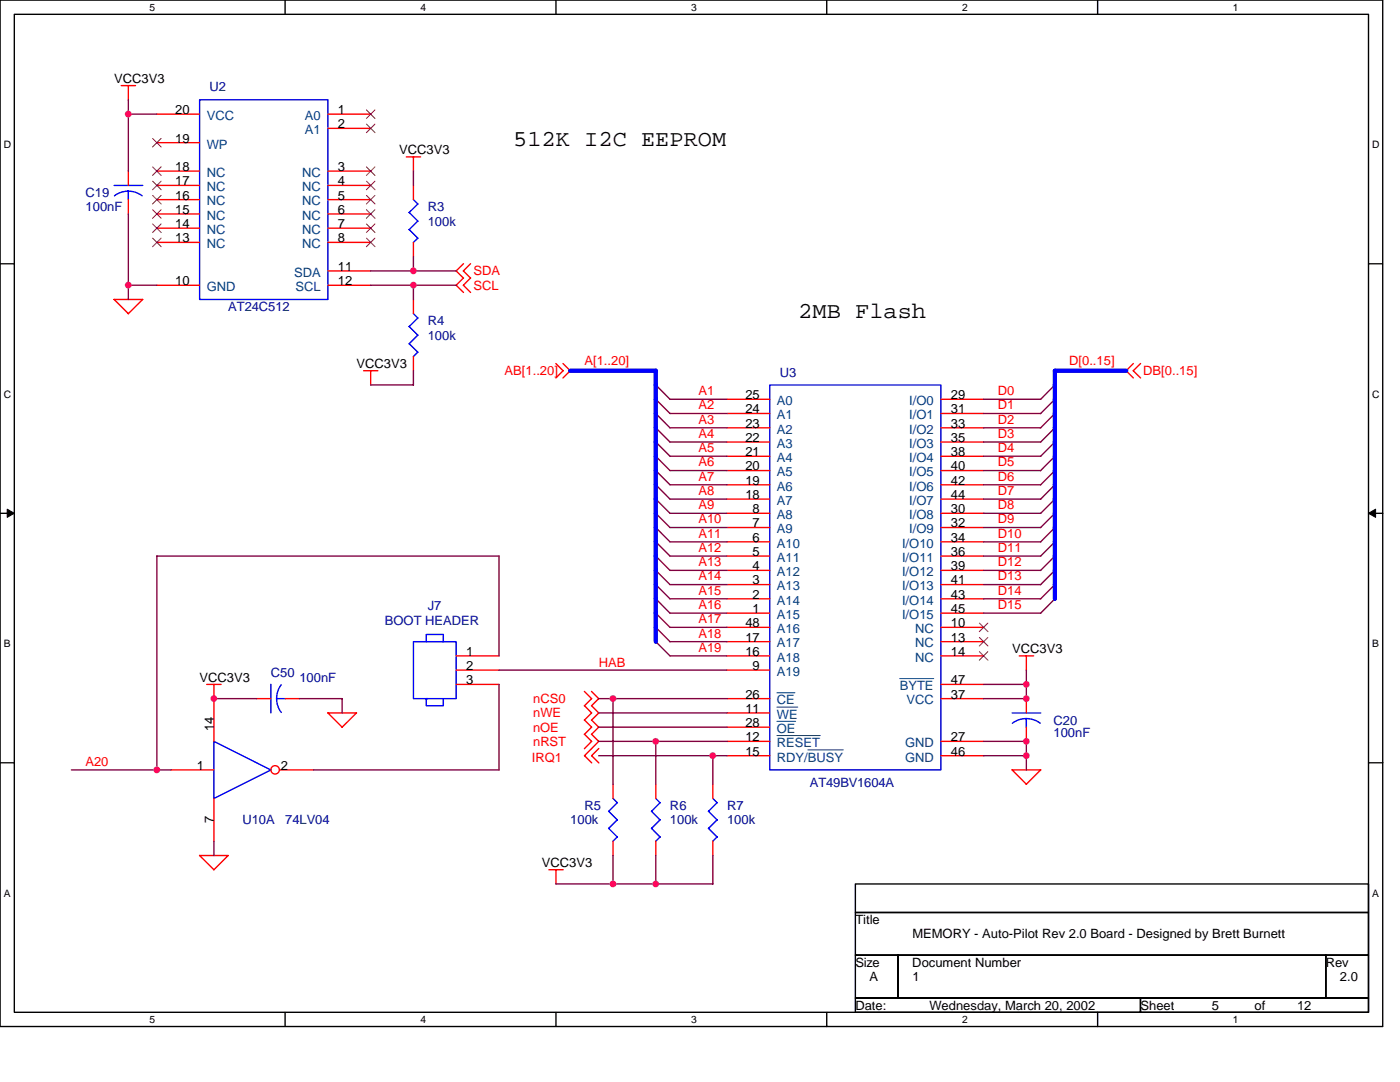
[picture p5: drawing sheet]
<svg xmlns="http://www.w3.org/2000/svg" width="279mm" height="216mm" viewBox="0 0 279 216" stroke-linecap="round" stroke-linejoin="round" font-family="sans-serif">
<path d="M0 0h275.9v204.8h-275.9zM2.9 2.9h270.2v199.1h-270.2z" fill="none" stroke="#000" stroke-width=".28"/>
<g fill="#fff">
<path d="M29.9 .3h1.1v2.3h-1.1z"/>
<path d="M29.9 202.3h1.1v2.3h-1.1z"/>
</g>
<path d="M56.9 0v2.9M56.9 202v2.8" fill="none" stroke="#000" stroke-width=".28"/>
<g fill="#fff">
<path d="M83.9 .3h1.1v2.3h-1.1z"/>
<path d="M83.9 202.3h1.1v2.3h-1.1z"/>
</g>
<path d="M111 0v2.9M111 202v2.8" fill="none" stroke="#000" stroke-width=".28"/>
<g fill="#fff">
<path d="M138 .3h1.1v2.3h-1.1z"/>
<path d="M138 202.3h1.1v2.3h-1.1z"/>
</g>
<path d="M165 0v2.9M165 202v2.8" fill="none" stroke="#000" stroke-width=".28"/>
<g fill="#fff">
<path d="M192 .3h1.1v2.3h-1.1z"/>
<path d="M192 202.3h1.1v2.3h-1.1z"/>
</g>
<path d="M219.1 0v2.9M219.1 202v2.8" fill="none" stroke="#000" stroke-width=".28"/>
<g fill="#fff">
<path d="M246.1 .3h1.1v2.3h-1.1z"/>
<path d="M246.1 202.3h1.1v2.3h-1.1z"/>
<path d="M.7 27.7h1.5v2.3h-1.5z"/>
<path d="M273.8 27.7h1.5v2.3h-1.5z"/>
<path d="M.7 77.5h1.5v2.3h-1.5z"/>
<path d="M273.8 77.5h1.5v2.3h-1.5z"/>
</g>
<path d="M0 52.6h2.9M273.1 52.6h2.8" fill="none" stroke="#000" stroke-width=".28"/>
<g fill="#fff">
<path d="M.7 127.3h1.4v2.3h-1.4z"/>
<path d="M273.8 127.3h1.4v2.3h-1.4z"/>
</g>
<path d="M0 102.4h2.9M273.1 102.4h2.8" fill="none" stroke="#000" stroke-width=".28"/>
<path d="M1.4 101.6l1.5 .8-1.5 .8zM273.1 102.4l1.4-.8v1.6z" fill="#000" stroke="#000" stroke-width=".2"/>
<g fill="#fff">
<path d="M.7 177.1h1.4v2.3h-1.4z"/>
<path d="M273.8 177.1h1.4v2.3h-1.4z"/>
</g>
<path d="M0 152.2h2.9M273.1 152.2h2.8M170.7 176.4h102.4v5.7h-102.4zM170.7 182.1h102.4v8.5h-102.4zM170.7 190.6h8.5v8.6h-8.5zM170.7 199.2h56.9v2.8h-56.9zM179.2 190.6h85.4v8.6h-85.4zM227.6 199.2h45.5v2.8h-45.5zM264.6 190.6h8.5v8.6h-8.5z" fill="none" stroke="#000" stroke-width=".28"/>
<g fill="none" stroke="#f00" stroke-width=".28">
<path d="M24.2 17.1h2.9M25.6 17.1v2.8M25.6 34.1v2.9M25.6 39.8v2.9M31.3 22.8h8.5M31.3 28.5h8.5M31.3 34.1h8.5M31.3 37h8.5M31.3 39.8h8.5M65.4 22.8h8.6M65.4 34.1h8.6M65.4 37h8.6"/>
<path d="M65.4 39.8h8.6M65.4 25.6h8.6M81.1 31.3h2.8M82.5 31.3v2.9M82.5 37v2.8M22.8 59.7l2.8 2.9M22.8 59.8h5.7l-2.9 2.8M31.3 42.7h8.5M31.3 45.5h8.5M31.3 48.4h8.5M31.3 56.9h8.5M65.4 42.7h8.6"/>
<path d="M65.4 45.5h8.6M65.4 48.4h8.6M65.4 56.9h8.6M65.4 54.1h8.6M82.5 48.4v2.8M82.5 59.8v2.8M92.5 52.6l-1.5 1.5 1.5 1.4-1.5 1.4 1.5 1.5M93.9 52.6l-1.4 1.5 1.4 1.4-1.4 1.4 1.4 1.5M72.6 74h2.8M74 74v2.8M82.5 71.1v2.9M110.9 72.5l1.5 1.5-1.5 1.4"/>
<path d="M112.4 72.5l1.4 1.5-1.4 1.4M145.1 79.7h8.5M187.8 79.7h8.5M226.2 72.5l-1.5 1.5 1.5 1.4M227.6 72.5l-1.4 1.5 1.4 1.4M145.1 82.5h8.5M145.1 85.4h8.5M145.1 88.2h8.5M145.1 91h8.5M145.1 93.9h8.5M145.1 96.7h8.5M145.1 99.6h8.5"/>
<path d="M187.8 82.5h8.5M187.8 85.4h8.5M187.8 88.2h8.5M187.8 91h8.5M187.8 93.9h8.5M187.8 96.7h8.5M187.8 99.6h8.5M145.1 102.4h8.5M145.1 105.3h8.5M145.1 108.1h8.5M145.1 111h8.5M145.1 113.8h8.5"/>
<path d="M145.1 116.6h8.5M145.1 119.5h8.5M187.8 102.4h8.5M187.8 105.3h8.5M187.8 108.1h8.5M187.8 111h8.5M187.8 113.8h8.5M187.8 116.6h8.5M187.8 119.5h8.5M41.3 136.6h2.8M42.7 136.6v11.3M51.2 139.4h2.9"/>
<path d="M56.9 139.4h2.9M91 130.9h8.6M91 136.6h8.6M91 133.7h8.6M116.6 138l1.5 1.4-1.5 1.4M118 138l1.5 1.4-1.5 1.4M145.1 130.9h8.5M145.1 139.4h8.5M145.1 122.3h8.5M145.1 125.2h8.5M145.1 128h8.5M145.1 133.7h8.5"/>
<path d="M187.8 130.9h8.5M187.8 136.6h8.5M187.8 139.4h8.5M187.8 122.3h8.5M187.8 125.2h8.5M187.8 128h8.5M203.4 130.9h2.9M204.8 130.9v2.8M204.8 139.4v2.9M34.1 153.6h8.6M42.7 159.3v8.6M55.8 153.6h6.8"/>
<path d="M65.4 142.2l2.9 2.9M65.4 142.3h5.8l-2.9 2.8M116.6 140.8l1.5 1.5-1.5 1.4M116.6 143.7l1.5 1.4-1.5 1.4M116.6 146.5l1.5 1.4-1.5 1.5M118 140.8l1.5 1.5-1.5 1.4M118 143.7l1.5 1.4-1.5 1.4M118 146.5l1.5 1.4-1.5 1.5M118.1 149.4l-1.5 1.4 1.5 1.4M119.5 149.4l-1.4 1.4 1.4 1.4M122.3 156.5v2.8M130.9 156.5v2.8"/>
<path d="M142.3 156.5v2.8M145.1 142.3h8.5M145.1 145.1h8.5M145.1 147.9h8.5M145.1 150.8h8.5M187.8 147.9h8.5M187.8 150.8h8.5M202 153.6l2.8 2.9M202 153.6h5.7l-2.9 2.9M204.8 145.1v2.8M39.8 170.7l2.9 2.8M39.8 170.7h5.8l-2.9 2.9"/>
<path d="M109.5 173.5h2.9M111 173.5v2.9M122.3 167.9v2.8M130.9 167.9v2.8M142.3 167.9v2.8"/>
<circle cx="54.9" cy="153.6" r=".84"/>
</g>
<g fill="none" stroke="#00f" stroke-width=".28">
<path d="M39.8 19.9h25.6v39.9h-25.6zM22.8 37h5.7M22.8 39.1l1.3-.7 1.5-.3 1.5 .3 1.3 .7M25.6 38.1v1.8M82.5 39.8l.9 .9M81.7 42.4l1.7 1.7M81.7 45.8l1.7 1.7M83.4 40.7l-1.8 1.7M83.4 44.1l-1.8 1.7M83.4 47.5l-.9 .9M81.7 65.2l1.7 1.7M81.7 68.6l1.7 1.7"/>
<path d="M82.5 62.6l.9 .9M83.4 63.5l-1.8 1.7M83.4 66.9l-1.8 1.7M83.4 70.3l-.9 .9M153.6 76.8h34.2v76.8h-34.2zM54.1 136.5v5.8M55.2 139.4h1.7M56.1 136.6l-.7 1.3-.2 1.5 .2 1.5 .7 1.3M82.5 128h8.5v11.4h-8.5zM85.1 128v-1.4h3.4v1.4h-.3M85.4 139.4h-.3v1.4h3.4v-1.4M54.1 153.6l-11.4 5.7"/>
<path d="M54.1 153.6l-11.4-5.7v11.4M122.3 159.3l.9 .9M130.9 159.3l.8 .9M142.3 159.3l.8 .9M202 142.3h5.7M202 144.3l1.4-.7 1.4-.2 1.5 .2 1.3 .7M204.8 143.4v1.7M121.5 161.9l1.7 1.7M121.5 165.3l1.7 1.7M123.2 160.2l-1.7 1.7M123.2 163.6l-1.7 1.7M123.2 167l-.9 .9"/>
<path d="M131.7 160.2l-1.7 1.7 1.7 1.7-1.7 1.7 1.7 1.7M131.7 167l-.8 .9M143.1 160.2l-1.7 1.7 1.7 1.7M143.1 163.6l-1.7 1.7 1.7 1.7M143.1 167l-.9 .9"/>
</g>
<g fill="none" stroke="#804000" stroke-width=".2">
<path d="M30.5 27.6l1.7 1.7M30.5 33.3l1.7 1.7M30.5 36.2l1.7 1.7M30.5 39l1.7 1.7M32.2 27.6l-1.8 1.7M32.2 33.3l-1.8 1.7M32.2 36.2l-1.8 1.7M32.2 39l-1.8 1.7M73.1 21.9l1.7 1.7M73.1 24.8l1.7 1.7M73.1 33.3l1.7 1.7M73.1 36.2l1.7 1.7"/>
<path d="M73.1 39l1.7 1.7M74.8 21.9l-1.7 1.7M74.8 24.8l-1.7 1.7M74.8 33.3l-1.7 1.7M74.8 36.2l-1.7 1.7M74.8 39l-1.7 1.7M30.5 41.8l1.7 1.8M30.5 44.7l1.7 1.7M30.5 47.5l1.7 1.7M32.2 41.8l-1.8 1.8M32.2 44.7l-1.8 1.7M32.2 47.5l-1.8 1.7"/>
<path d="M73.1 41.8l1.7 1.8M73.1 44.7l1.7 1.7M73.1 47.5l1.7 1.7M74.8 41.8l-1.7 1.8M74.8 44.7l-1.7 1.7M74.8 47.5l-1.7 1.7M195.5 127.2l1.7 1.7M195.5 130l1.7 1.7M195.5 124.3l1.7 1.7M197.1 127.2l-1.7 1.7M197.1 130l-1.7 1.7M197.1 124.3l-1.7 1.7"/>
</g>
<path d="M155 138.2h3.6M179.6 135.4h6.8M155 141.1h4.2M155 143.9h3.8M155 146.8h8.7M161.2 149.6h7.1" fill="none" stroke="#004080" stroke-width=".2"/>
<g fill="none" stroke="#800040" stroke-width=".28">
<path d="M25.6 19.9v14.3M25.6 22.8h5.7M82.5 34.1v2.9M25.6 42.7v17.1M25.6 56.9h5.7M74 56.9h17.1M74 54.1h17.1M82.5 51.2v2.9M82.5 56.9v2.9M82.5 74v2.8h-8.5M130.9 76.8l2.8 2.9h11.4M130.9 79.7l2.8 2.8h11.4"/>
<path d="M196.3 79.7h11.4M210.5 76.8l-2.8 2.9M210.5 79.7l-2.8 2.8M130.9 88.2l2.8 2.8h11.4M130.9 96.7l2.8 2.9h11.4M130.9 82.5l2.8 2.9h11.4M130.9 91l2.8 2.9h11.4M130.9 99.6l2.8 2.8h11.4M130.9 85.3l2.8 2.9h11.4M130.9 93.9l2.8 2.8h11.4M196.3 82.5h11.4M196.3 85.4h11.4"/>
<path d="M196.3 88.2h11.4M196.3 91h11.4M196.3 93.9h11.4M196.3 96.7h11.4M196.3 99.6h11.4M210.5 82.5l-2.8 2.9M210.5 85.4l-2.8 2.8M210.5 88.2l-2.8 2.9M210.5 91l-2.8 2.9M210.5 93.9l-2.8 2.9M210.5 96.7l-2.8 2.9M210.5 99.6l-2.8 2.8"/>
<path d="M130.9 119.5l2.8 2.8h11.4M130.9 105.2l2.8 2.9h11.4M130.9 113.8l2.8 2.8h11.4M130.9 108.1l2.8 2.9h11.4M130.9 116.6l2.8 2.9h11.4M130.9 102.4l2.8 2.9h11.4M130.9 110.9l2.8 2.9h11.4M196.3 102.4h11.4M196.3 105.3h11.4M196.3 108.1h11.4M196.3 111h11.4M196.3 113.8h11.4"/>
<path d="M196.3 116.6h11.4M196.3 119.5h11.4M210.5 102.4l-2.8 2.9M210.5 105.3l-2.8 2.8M210.5 108.1l-2.8 2.9M210.5 111l-2.8 2.8M210.5 113.8l-2.8 2.9M210.5 116.6l-2.8 2.9M210.5 119.5l-2.8 2.9M42.7 139.4h8.5M59.8 139.4h8.5v2.9M99.6 133.7h45.5"/>
<path d="M99.6 130.9v-19.9h-68.3v42.6M99.6 136.6v17M119.5 139.4h25.6M122.3 139.4v17.1M130.9 128l2.8 2.9h11.4M130.9 122.3l2.8 2.9h11.4M130.9 125.2l2.8 2.8h11.4M196.3 122.3h11.4M196.3 139.4h8.6M196.3 136.6h8.6M204.8 133.7v5.7M14.2 153.6h20"/>
<path d="M62.6 153.6h37M119.5 142.3h25.6M119.5 145.1h25.6M119.5 147.9h25.6M119.5 150.8h25.6M130.9 147.9v8.6M142.3 150.8v5.7M196.3 147.9h8.6M196.3 150.8h8.6M204.8 147.9v5.7M42.7 167.9v2.8M110.9 176.4h31.4"/>
<path d="M122.3 170.7v5.7M130.9 170.7v5.7M142.3 170.7v5.7"/>
</g>
<path d="M113.8 74h17.1v54.1M224.8 74h-14.3v45.5" fill="none" stroke="#00f" stroke-width=".85"/>
<g fill="#f0f" stroke="#f0f" stroke-width=".28">
<circle cx="25.6" cy="22.8" r=".57"/>
<circle cx="25.6" cy="56.9" r=".56"/>
<circle cx="82.5" cy="54" r=".57"/>
<circle cx="82.5" cy="56.9" r=".56"/>
<circle cx="122.3" cy="139.4" r=".57"/>
<circle cx="130.9" cy="147.9" r=".56"/>
<circle cx="142.2" cy="150.8" r=".56"/>
<circle cx="204.8" cy="147.9" r=".55"/>
<circle cx="204.8" cy="150.8" r=".56"/>
<circle cx="204.8" cy="139.4" r=".56"/>
<circle cx="204.8" cy="136.6" r=".56"/>
<circle cx="130.9" cy="176.4" r=".56"/>
<circle cx="122.3" cy="176.4" r=".56"/>
<circle cx="31.3" cy="153.6" r=".57"/>
<circle cx="42.7" cy="139.4" r=".56"/>
</g>
<g font-size="4.6">
<text x="102.4" y="29.2">512K I2C EEPROM</text>
<text x="159.3" y="63.4">2MB Flash</text>
</g>
<g font-size="2.6">
<text x="22.8" y="16.6">VCC3V3</text>
<text x="35" y="22.8">20</text>
<text x="67.4" y="22.8">1</text>
<text x="35" y="28.4">19</text>
<text x="67.4" y="25.6">2</text>
<text x="35" y="34.1">18</text>
<text x="67.4" y="34.1">3</text>
<text x="79.7" y="30.8">VCC3V3</text>
<text x="35" y="37">17</text>
<text x="35" y="39.8">16</text>
<text x="67.4" y="37">4</text>
<text x="67.4" y="39.8">5</text>
<text x="35" y="42.7">15</text>
<text x="35" y="45.5">14</text>
<text x="67.4" y="42.7">6</text>
<text x="67.4" y="45.5">7</text>
<text x="35" y="48.3">13</text>
<text x="67.4" y="48.3">8</text>
<text x="35" y="56.9">10</text>
<text x="67.4" y="54">11</text>
<text x="67.4" y="56.9">12</text>
<text x="71.1" y="73.4">VCC3V3</text>
<text x="148.8" y="79.7">25</text>
<text x="148.8" y="82.5">24</text>
<text x="189.8" y="79.7">29</text>
<text x="189.8" y="82.5">31</text>
<text x="148.8" y="85.3">23</text>
<text x="148.8" y="88.2">22</text>
<text x="189.8" y="85.3">33</text>
<text x="189.8" y="88.2">35</text>
<text x="148.8" y="91">21</text>
<text x="148.8" y="93.9">20</text>
<text x="189.8" y="91">38</text>
<text x="189.8" y="93.9">40</text>
<text x="148.8" y="96.7">19</text>
<text x="148.8" y="99.6">18</text>
<text x="189.8" y="96.7">42</text>
<text x="189.8" y="99.6">44</text>
<text x="150.2" y="102.4">8</text>
<text x="150.2" y="105.2">7</text>
<text x="189.8" y="102.4">30</text>
<text x="189.8" y="105.2">32</text>
<text x="150.2" y="108.1">6</text>
<text x="150.2" y="110.9">5</text>
<text x="150.2" y="113.8">4</text>
<text x="189.8" y="108.1">34</text>
<text x="189.8" y="110.9">36</text>
<text x="189.8" y="113.8">39</text>
<text x="150.2" y="116.6">3</text>
<text x="150.2" y="119.5">2</text>
<text x="189.8" y="116.6">41</text>
<text x="189.8" y="119.5">43</text>
<text x="148.8" y="125.2">48</text>
<text x="150.2" y="122.3">1</text>
<text x="189.8" y="122.3">45</text>
<text x="189.8" y="125.2">10</text>
<text x="93" y="130.9">1</text>
<text x="148.8" y="128">17</text>
<text x="148.8" y="130.9">16</text>
<text x="189.8" y="128">13</text>
<text x="189.8" y="130.9">14</text>
<text x="202" y="130.3">VCC3V3</text>
<text x="39.8" y="136">VCC3V3</text>
<text x="93" y="133.7">2</text>
<text x="93" y="136.5">3</text>
<text x="150.2" y="133.7">9</text>
<text x="189.8" y="136.5">47</text>
<text x="148.8" y="139.4">26</text>
<text x="148.8" y="142.2">11</text>
<text x="189.8" y="139.4">37</text>
<text x="42.7" y="145.9" transform="rotate(-90 42.7 145.9)">14</text>
<text x="148.8" y="145.1">28</text>
<text x="148.8" y="147.9">12</text>
<text x="189.8" y="147.9">27</text>
<text x="39.3" y="153.6">1</text>
<text x="56" y="153.6">2</text>
<text x="148.8" y="150.8">15</text>
<text x="189.8" y="150.8">46</text>
<text x="42.7" y="164.3" transform="rotate(-90 42.7 164.3)">7</text>
<text x="108.1" y="173">VCC3V3</text>
<text x="170.7" y="184.4">Title</text>
<text x="182.1" y="187.2">MEMORY - Auto-Pilot Rev 2.0 Board - Designed by Brett Burnett</text>
<text x="170.7" y="192.9">Size</text>
<text x="173.5" y="195.8">A</text>
<text x="182.1" y="192.9">Document Number</text>
<text x="182.1" y="195.8">1</text>
<text x="264.6" y="192.9">Rev</text>
<text x="267.4" y="195.8">2.0</text>
<text x="170.7" y="201.5">Date:</text>
<text x="185.5" y="201.5">Wednesday, March 20, 2002</text>
<text x="227.6" y="201.5">Sheet</text>
<text x="241.8" y="201.5">5</text>
<text x="250.4" y="201.5">of</text>
<text x="258.9" y="201.5">12</text>
</g>
<g font-size="2.6" fill="#004080">
<text x="41.3" y="23.9">VCC</text>
<text x="60.9" y="23.9">A0</text>
<text x="41.3" y="29.6">WP</text>
<text x="60.9" y="26.8">A1</text>
<text x="41.3" y="35.3">NC</text>
<text x="60.3" y="35.3">NC</text>
<text x="41.3" y="38.2">NC</text>
<text x="41.3" y="41">NC</text>
<text x="60.3" y="38.2">NC</text>
<text x="60.3" y="41">NC</text>
<text x="41.3" y="43.9">NC</text>
<text x="41.3" y="46.7">NC</text>
<text x="60.3" y="43.9">NC</text>
<text x="60.3" y="46.7">NC</text>
<text x="41.3" y="49.5">NC</text>
<text x="60.3" y="49.5">NC</text>
<text x="41.3" y="58.1">GND</text>
<text x="58.7" y="55.2">SDA</text>
<text x="59" y="58.1">SCL</text>
<text x="155" y="80.8">A0</text>
<text x="155" y="83.7">A1</text>
<text x="181.5" y="80.8">I/O0</text>
<text x="181.5" y="83.7">I/O1</text>
<text x="155" y="86.5">A2</text>
<text x="155" y="89.4">A3</text>
<text x="181.5" y="86.5">I/O2</text>
<text x="181.5" y="89.4">I/O3</text>
<text x="155" y="92.2">A4</text>
<text x="155" y="95.1">A5</text>
<text x="181.5" y="92.2">I/O4</text>
<text x="181.5" y="95.1">I/O5</text>
<text x="155" y="97.9">A6</text>
<text x="155" y="100.8">A7</text>
<text x="181.5" y="97.9">I/O6</text>
<text x="181.5" y="100.8">I/O7</text>
<text x="155" y="103.6">A8</text>
<text x="155" y="106.4">A9</text>
<text x="181.5" y="103.6">I/O8</text>
<text x="181.5" y="106.4">I/O9</text>
<text x="155" y="109.3">A10</text>
<text x="155" y="112.1">A11</text>
<text x="180" y="109.3">I/O10</text>
<text x="180" y="112.1">I/O11</text>
<text x="155" y="115">A12</text>
<text x="155" y="117.8">A13</text>
<text x="180" y="115">I/O12</text>
<text x="180" y="117.8">I/O13</text>
<text x="155" y="120.6">A14</text>
<text x="155" y="123.5">A15</text>
<text x="180" y="120.6">I/O14</text>
<text x="180" y="123.5">I/O15</text>
<text x="155" y="126.3">A16</text>
<text x="155" y="129.2">A17</text>
<text x="182.6" y="129.2">NC</text>
<text x="182.6" y="126.3">NC</text>
<text x="155" y="132">A18</text>
<text x="155" y="134.9">A19</text>
<text x="179.6" y="137.7">BYTE</text>
<text x="182.6" y="132">NC</text>
<text x="155" y="140.6">CE</text>
<text x="155" y="143.4">WE</text>
<text x="180.9" y="140.6">VCC</text>
<text x="155" y="146.3">OE</text>
<text x="155" y="149.1">RESET</text>
<text x="180.6" y="149.1">GND</text>
<text x="155" y="152">RDY/BUSY</text>
<text x="180.6" y="152">GND</text>
</g>
<g font-size="2.6" fill="#000080">
<text x="41.8" y="18.2">U2</text>
<text x="17.1" y="39.3">C19</text>
<text x="17.1" y="42.1">100nF</text>
<text x="85.4" y="42.1">R3</text>
<text x="85.4" y="45">100k</text>
<text x="45.5" y="62.1">AT24C512</text>
<text x="85.4" y="64.9">R4</text>
<text x="85.4" y="67.8">100k</text>
<text x="155.6" y="75.1">U3</text>
<text x="76.8" y="124.7">BOOT HEADER</text>
<text x="85.4" y="121.8">J7</text>
<text x="54.1" y="135.2">C50</text>
<text x="59.8" y="136">100nF</text>
<text x="210.2" y="144.6">C20</text>
<text x="210.2" y="147.1">100nF</text>
<text x="116.6" y="161.6">R5</text>
<text x="133.7" y="161.6">R6</text>
<text x="145.1" y="161.6">R7</text>
<text x="161.6" y="157.1">AT49BV1604A</text>
<text x="48.4" y="164.5">U10A</text>
<text x="56.9" y="164.5">74LV04</text>
<text x="113.8" y="164.5">100k</text>
<text x="133.7" y="164.5">100k</text>
<text x="145.1" y="164.5">100k</text>
</g>
<g font-size="2.6" fill="#f00">
<text x="94.5" y="54.9">SDA</text>
<text x="94.5" y="57.8">SCL</text>
<text x="100.7" y="74.9">AB[1..20]</text>
<text x="116.6" y="72.9">A[1..20]</text>
<text x="213.4" y="72.9">D[0..15]</text>
<text x="228.2" y="74.9">DB[0..15]</text>
<text x="139.4" y="78.8">A1</text>
<text x="139.4" y="81.7">A2</text>
<text x="199.2" y="78.8">D0</text>
<text x="199.2" y="81.7">D1</text>
<text x="139.4" y="87.4">A4</text>
<text x="139.4" y="84.5">A3</text>
<text x="199.2" y="84.5">D2</text>
<text x="199.2" y="87.4">D3</text>
<text x="139.4" y="90.2">A5</text>
<text x="139.4" y="93.1">A6</text>
<text x="139.4" y="95.9">A7</text>
<text x="199.2" y="90.2">D4</text>
<text x="199.2" y="93.1">D5</text>
<text x="199.2" y="95.9">D6</text>
<text x="139.4" y="101.6">A9</text>
<text x="139.4" y="98.8">A8</text>
<text x="199.2" y="98.8">D7</text>
<text x="199.2" y="101.6">D8</text>
<text x="139.4" y="107.3">A11</text>
<text x="139.4" y="104.5">A10</text>
<text x="199.2" y="104.5">D9</text>
<text x="199.2" y="107.3">D10</text>
<text x="139.4" y="110.1">A12</text>
<text x="139.4" y="113">A13</text>
<text x="199.2" y="110.1">D11</text>
<text x="199.2" y="113">D12</text>
<text x="139.4" y="118.7">A15</text>
<text x="139.4" y="115.8">A14</text>
<text x="199.2" y="115.8">D13</text>
<text x="199.2" y="118.7">D14</text>
<text x="139.4" y="121.5">A16</text>
<text x="139.4" y="124.4">A17</text>
<text x="199.2" y="121.5">D15</text>
<text x="139.4" y="127.2">A18</text>
<text x="139.4" y="130">A19</text>
<text x="119.5" y="133.2">HAB</text>
<text x="106.4" y="140.3">nCS0</text>
<text x="106.4" y="143.1">nWE</text>
<text x="106.4" y="146">nOE</text>
<text x="106.4" y="148.8">nRST</text>
<text x="17.1" y="152.8">A20</text>
<text x="106.1" y="152">IRQ1</text>
</g>
<g font-size="2">
<text x="29.9" y="2.1">5</text>
<text x="83.9" y="2.1">4</text>
<text x="138" y="2.1">3</text>
<text x="192" y="2.1">2</text>
<text x="246.1" y="2.1">1</text>
<text x=".7" y="29.6">D</text>
<text x="273.8" y="29.6">D</text>
<text x=".7" y="79.4">C</text>
<text x="273.8" y="79.4">C</text>
<text x=".7" y="129.2">B</text>
<text x="273.8" y="129.2">B</text>
<text x=".7" y="178.9">A</text>
<text x="273.8" y="178.9">A</text>
<text x="29.9" y="204.1">5</text>
<text x="83.9" y="204.1">4</text>
<text x="138" y="204.1">3</text>
<text x="192" y="204.1">2</text>
<text x="246.1" y="204.1">1</text>
</g>
</svg>
